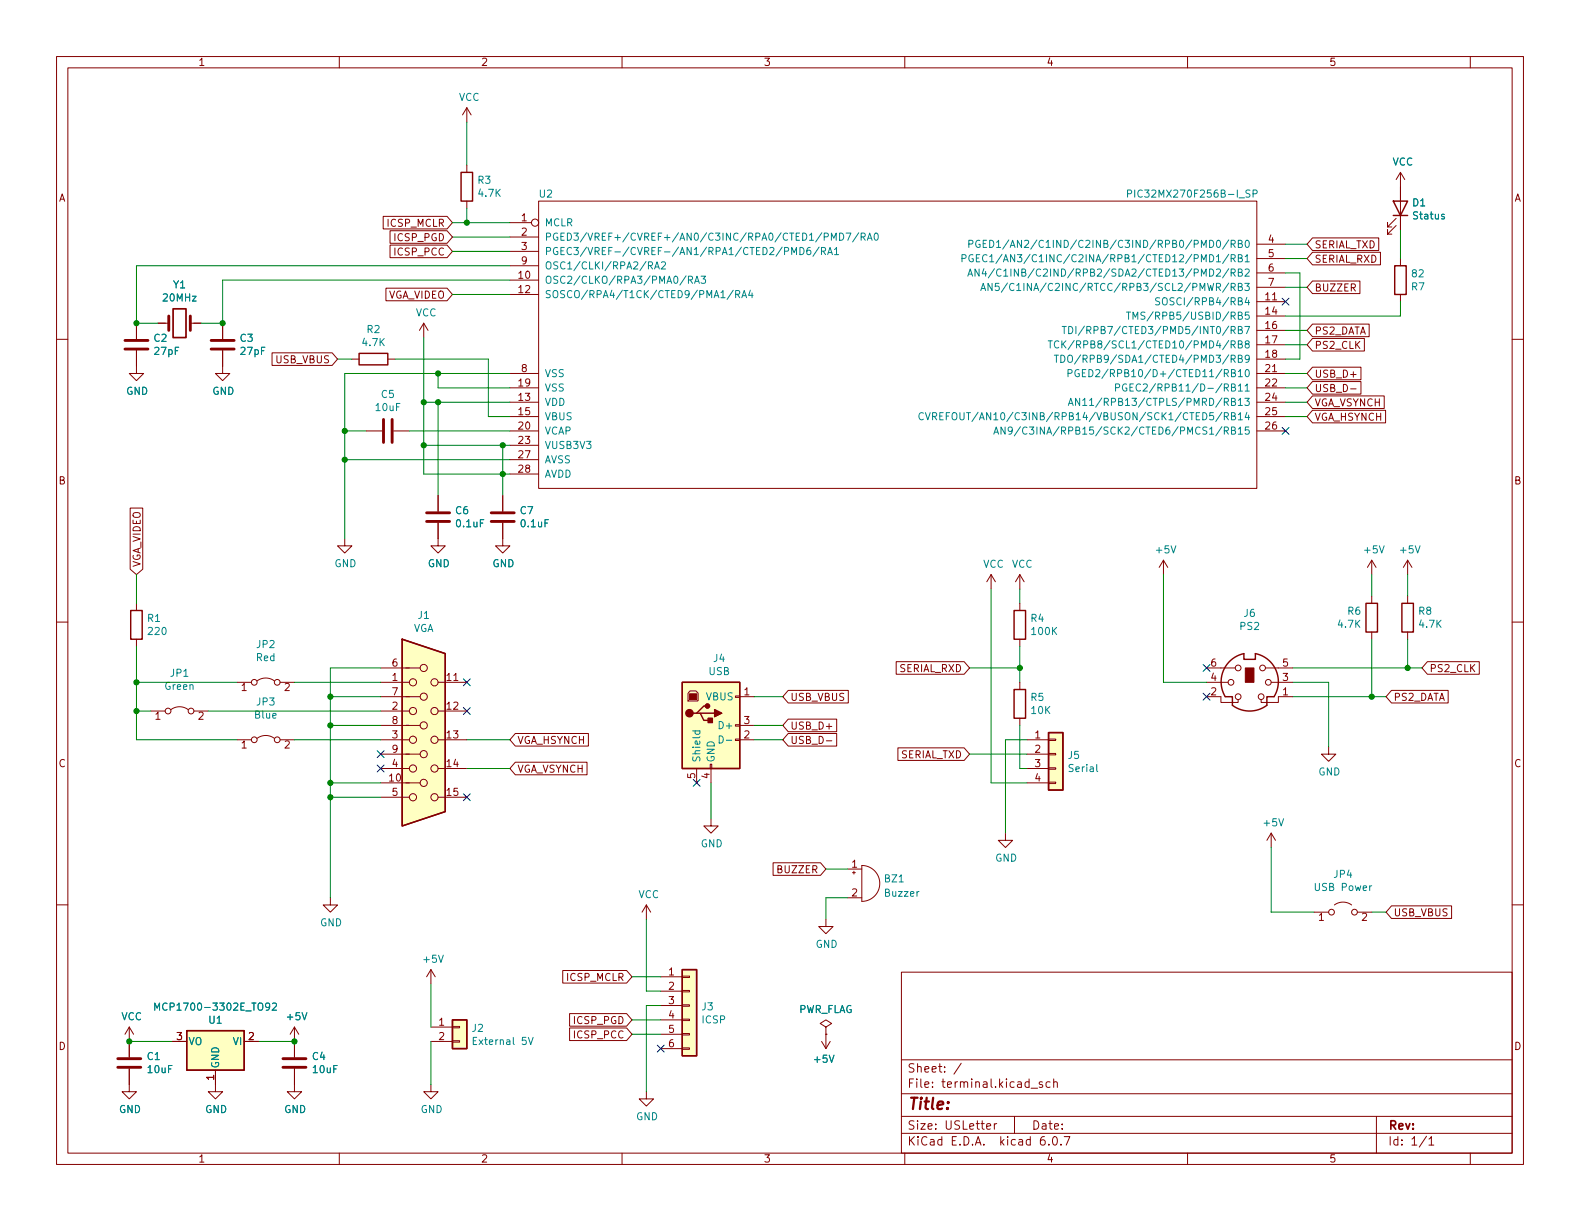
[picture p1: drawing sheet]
<svg xmlns="http://www.w3.org/2000/svg" width="279mm" height="216mm" viewBox="0 0 279 216" stroke-linecap="round" stroke-linejoin="round" font-family="sans-serif">
<g fill="none" stroke="#840000" stroke-width=".18">
<path d="M10 10h259.4v195.9h-259.4zM12 12h255.4v191.9h-255.4zM60 10v2M82.5 19.1l-.7 1.2M82.5 19.1v2.5M82.5 19.1l.8 1.2M110 10v2M160 10v2M210 10v2M260 10v2M67.8 38.3h11.3l.9 1.1-.9 1.1h-11.3zM82.5 29.2v1.3"/>
<path d="M82.5 35.6v1.2M90.2 39.4h3.8M95.2 35.6h127v50.8h-127zM246.9 39.9l-1.5 1.5v-.8v.8h.7M246.9 38.6l-1.5 1.5v-.7v.7h.7M247.6 30.5v10.1M247.6 30.5l-.7 1.3M247.6 30.5l.8 1.3M10 60h2M24.1 57.2v2.7M27.9 57.2h1.9M33.7 57.2h1.9"/>
<path d="M39.4 57.2v2.7M68.2 51h10.9l.9 1.1-.9 1.1h-10.9zM69 40.8h10.1l.9 1.1-.9 1.1h-10.1zM69 43.3h10.1l.9 1.2-.9 1.1h-10.1zM74.9 57.2l-.7 1.2M74.9 57.2v2.5M74.9 57.2l.8 1.2M90.2 49.5h5M90.2 52.1h5M90.2 41.9h5M90.2 44.5h5M90.2 47h5"/>
<path d="M222.2 53.3h5.1M222.2 55.9h5.1M222.2 58.4h5.1M222.2 43.2h5.1M222.2 45.7h5.1M222.2 48.3h5.1M222.2 50.8h5.1M232.1 49.7h8.4v2.2h-8.4l-1-1.1zM232.1 44.6h12v2.2h-12l-1-1.1zM232.1 57.3h10v2.2h-10l-1-1.1zM232.1 59.8h9.2v2.3h-9.2l-1-1.1zM232.1 42.1h11.7v2.2h-11.7l-1-1.1z"/>
<path d="M247.6 45.7v1.3M247.6 52.1v1.2M267.4 60h2M24.1 62v4h1.3l-1.3 1.3-1.2-1.3h1.2M39.4 62v4h1.2l-1.2 1.3-1.3-1.3h1.3M48.1 62.4h10.6l1 1.1-1 1.1h-10.6zM62.2 63.5h1.3M64.8 76.2h2.8M68.6 63.5h1.2M69.6 76.2h2.8M90.2 76.2h5M90.2 71.1h5"/>
<path d="M90.2 73.7h5M90.2 68.6h5M90.2 66h5M90.2 78.7h5M222.2 63.5h5.1M222.2 76.2h5.1M222.2 71.1h5.1M222.2 73.7h5.1M222.2 61h5.1M222.2 68.6h5.1M222.2 66h5.1M232.1 67.5h8.6v2.2h-8.6l-1-1.1z"/>
<path d="M232.1 64.9h8.6v2.3h-8.6l-1-1.2zM232.1 72.5h12.9v2.3h-12.9l-1-1.1zM232.1 70h12.7v2.2h-12.7l-1-1.1zM238.8 68.8h1M23 89.8h2.2v10.8l-1.1 1-1.1-1zM61 95.3v1.2h1.2l-1.2 1.3-1.3-1.3h1.3M77.5 92.5v4h1.2l-1.2 1.3-1.3-1.3h1.3M77.5 87.6v2.8M88.9 92.5v4h1.3l-1.3 1.3-1.3-1.3h1.3M88.9 87.6v2.8M90.2 81.3h5M90.2 83.8h5"/>
<path d="M205.7 99.1l-.7 1.2M205.7 99.1v2.5M205.7 99.1l.8 1.2M242.6 99.1v2.5M242.6 99.1l-.8 1.2M242.6 99.1l.7 1.2M248.9 99.1l-.7 1.2M248.9 99.1v2.5M248.9 99.1l.8 1.2M10 110h2M24.1 106.7v1.3M24.1 113v1.3"/>
<path d="M67.3 118.1h7M158.5 117h12l.9 1.1-.9 1.1h-12zM175.3 101.6l-.8 1.3M175.3 101.6v2.5M175.3 101.6l.7 1.3M180.3 101.6v2.5M180.3 106.7v1.3M180.3 113v1.3M180.3 101.6l-.7 1.3M180.3 101.6l.8 1.3M213.4 118.1h5M223.8 118.1h4.8"/>
<path d="M242.6 105.4v1.3M242.6 111.8v1.2M248.9 105.4v1.3M248.9 111.8v1.2M252.4 117h9.2v2.2h-9.2l-.9-1.1zM267.4 110h2M26.7 125.7h2.5M30.2 125.5a2.54 2.54 0 0 1 3.1 0M34.3 125.7h2.5M41.9 120.7h2.5M41.9 130.8h2.5M45.5 120.4a2.54 2.54 0 0 1 3 0"/>
<path d="M45.5 130.6a2.54 2.54 0 0 1 3 0M49.5 120.7h2.6M49.5 130.8h2.6M67.3 120.7h5.1M67.3 123.2h7M67.3 130.8h5.1M67.3 128.3h7M67.3 133.4h7M67.3 135.9h5.1M67.3 138.4h7M67.3 125.7h5.1M77.5 120.7h5"/>
<path d="M77.5 130.8h5M77.5 135.9h5M77.5 125.7h5M91.1 134.8h12.7v2.2h-12.7l-.9-1.1zM91.1 129.7h12.9v2.2h-12.9l-.9-1.1zM121.7 122.6l.3-.4h1.1l.3 .4v1.4h-1.7zM123.2 135.9v2.5M125.6 135.1h.3v.8h-.3zM125.7 135.9v2.5M130 130.7h.8v.2h-.8zM130 128.1h.8v.3h-.8zM130 123.1h.8v.2h-.8z"/>
<path d="M130.8 123.2h2.5M130.8 130.8h2.5M130.8 128.3h2.5M139.4 127.2h8.6v2.2h-8.6l-1-1.1zM139.4 129.7h8.6v2.2h-8.6l-1-1.1zM139.4 122.1h10.6v2.2h-10.6l-1-1.1zM146.1 131h1M158.8 132.2h11.7l.9 1.2-.9 1.1h-11.7zM180.3 120.7v1.2M180.3 127v1.3M181.6 130.8h3.8M181.6 133.4h3.8"/>
<path d="M181.6 135.9h3.8M181.6 138.4h3.8M185.4 138.3h1.3v.3h-1.3zM185.4 135.8h1.3v.2h-1.3zM185.4 133.2h1.3v.3h-1.3zM185.4 130.7h1.3v.2h-1.3zM213.4 123.2h2.5v1h3v-.5M213.4 120.7h3.8M224.8 120.7h3.8M228.6 123.2h-2.5v1h-3.1v-.5M234.9 132.1v1.3h1.3l-1.3 1.2-1.2-1.2h1.2M246.1 122.1h10v2.2h-10l-1-1.1z"/>
<path d="M10 160h2M58.4 158.8v1.2h1.3l-1.3 1.3-1.3-1.3h1.3M67.3 141h5.1M77.5 141h5M125.7 144.8v1.3h1.3l-1.3 1.2-1.2-1.2h1.2M136.7 152.6h8.4l.9 1.1-.9 1.1h-8.4zM149.9 153.7h2.5M149.9 158.8h2.5M150.7 154.3h.6M151 154.1v.5M152.4 153a3.2 3.2 0 0 1 3.2 3.2 3.2 3.2 0 0 1-3.2 3.2zM177.8 147.3v1.3h1.3l-1.3 1.3-1.3-1.3h1.3"/>
<path d="M224.8 147.3l-.8 1.3M224.8 147.3v2.6M224.8 147.3l.8 1.3M267.4 160h2M76.2 171.5l-.8 1.2M76.2 171.5v2.5M76.2 171.5l.8 1.2M99.5 171.6h11.3l1 1.1-1 1.1h-11.3zM100.7 179.2h10.1l1 1.1-1 1.2h-10.1zM114.3 160l-.8 1.3M114.3 160v2.6M114.3 160l.8 1.3"/>
<path d="M116.8 172.7h3.8M116.8 175.3h3.8M116.8 177.8h3.8M120.6 177.7h1.3v.2h-1.3zM120.6 175.1h1.3v.3h-1.3zM120.6 172.6h1.3v.2h-1.3zM146 162.6v1.2h1.3l-1.3 1.3-1.2-1.3h1.2M159.4 171.9h108v32h-108zM232.4 161.3h2.5M236 160a2.54 2.54 0 0 1 3 0M240 161.3h2.6M246.1 160.2h10.6v2.2h-10.6l-1-1.1z"/>
<path d="M22.9 189v4h1.2l-1.2 1.3-1.3-1.3h1.3M22.9 181.6l-.8 1.3M22.9 181.6v5.3M22.9 181.6l.7 1.3M30.5 184.2h2.5M38.1 189.2v3.8h1.3l-1.3 1.3-1.3-1.3h1.3M43.2 184.2h2.5M52.1 189v4h1.2l-1.2 1.3-1.3-1.3h1.3M52.1 181.6v5.3M52.1 181.6l-.8 1.3M52.1 181.6l.7 1.3M76.2 191.8v1.2h1.3l-1.3 1.3-1.3-1.3h1.3"/>
<path d="M76.2 184.2h3.8M76.2 181.6h3.8M80 184h1.3v.3h-1.3zM80 181.5h1.3v.2h-1.3zM100.7 181.8h10.1l1 1.1-1 1.1h-10.1zM114.3 193v1.3h1.3l-1.3 1.3-1.3-1.3h1.3M116.8 180.3h3.8M116.8 182.9h3.8M116.8 185.4h3.8M120.6 185.3h1.3v.2h-1.3zM120.6 182.8h1.3v.2h-1.3zM120.6 180.2h1.3v.3h-1.3z"/>
<path d="M145.3 184.2l.7 1.2M146 181.6l1.1-.6-1.1-.7-1 .7 1 .6v1.3M146 182.9h.1M146 182.9v2.5M146.8 184.2l-.8 1.2M159.4 197.4h108M159.4 193.4h108M159.4 187.4h108M170 188l-1.3 1.9M174.5 199.2l.7-.2-.1-.3h-.4l-.2 .2v.7h.6M175.8 198.7v1M176.3 198.7h-.3l-.2 .3"/>
<path d="M179.4 197.4v3M182.3 192.4h1.2M184.3 191.4l-.3-.1-.2 .2v.2l.5 .2v.3h-.5M185.7 191.4l-.4-.1-.3 .3v.4l.1 .2h.6M186.3 191.4l.2-.1 .4 .1 .1 .9M186.3 190.8v1.5M243.4 197.4v6.5M60 203.9v2M110 203.9v2M159.4 200.4h108M160 203.9v2M184.7 201a.59 .59 0 0 0-.7 .6v.6l.1 .2 .4 .1 .3-.2v-.5l-.1-.2-.4-.1-.3 .3"/>
<path d="M185.5 202.3v.2M186.3 201h.2a.81 .81 0 0 1 .6 .6 .81 .81 0 0 1-.3 .8l-.2 .1a.81 .81 0 0 1-.6-.6 .81 .81 0 0 1 .3-.9zM187.6 202.3v.2M188.2 201h1l-.7 1.5M210 203.9v2M252.3 200.9l-1.3 1.9M252.7 201.4l.4-.4v1.5M252.7 202.5h.8M260 203.9v2"/>
<circle cx="94.6" cy="39.4" r=".63"/>
<circle cx="74.9" cy="118.1" r=".63"/>
<circle cx="218.9" cy="118.1" r=".51"/>
<circle cx="223.3" cy="118.1" r=".51"/>
<circle cx="29.7" cy="125.7" r=".51"/>
<circle cx="33.8" cy="125.7" r=".51"/>
<circle cx="45" cy="120.7" r=".51"/>
<circle cx="45" cy="130.8" r=".51"/>
<circle cx="49" cy="120.7" r=".51"/>
<circle cx="49" cy="130.8" r=".51"/>
<circle cx="73" cy="130.8" r=".63"/>
<circle cx="73" cy="120.6" r=".63"/>
<circle cx="73" cy="125.7" r=".63"/>
<circle cx="73" cy="135.9" r=".63"/>
<circle cx="74.9" cy="128.3" r=".63"/>
<circle cx="74.9" cy="123.2" r=".63"/>
<circle cx="74.9" cy="133.3" r=".63"/>
<circle cx="74.9" cy="138.4" r=".63"/>
<circle cx="76.8" cy="130.8" r=".63"/>
<circle cx="76.8" cy="120.6" r=".63"/>
<circle cx="76.8" cy="125.7" r=".63"/>
<circle cx="76.8" cy="135.9" r=".63"/>
<circle cx="217.7" cy="120.7" r=".51"/>
<circle cx="218.9" cy="123.2" r=".51"/>
<circle cx="223" cy="123.2" r=".51"/>
<circle cx="224.3" cy="120.7" r=".51"/>
<circle cx="73" cy="141" r=".63"/>
<circle cx="76.8" cy="141" r=".63"/>
<circle cx="235.5" cy="161.3" r=".51"/>
<circle cx="239.5" cy="161.3" r=".51"/>
</g>
<g fill="none" stroke="#840000" stroke-width=".25">
<path d="M81.5 30.5h2.1v5.1h-2.1zM246.4 35.6h2.5l-1.3 2.5zM246.4 38.1h2.5M246.6 47h2.1v5.1h-2.1zM63.5 62.5h5.1v2h-5.1zM23.1 108h2v5h-2zM71.1 113l7.6 2.6v27.9l-7.6 2.6zM179.3 108h2.1v5h-2.1zM222 115.6a5 5 0 0 1 3.3 7.6h-1.3v1.5M222 115.6v1h-2v-1a5.1 5.1 0 0 0-3.3 7.6M241.6 106.7h2v5.1h-2zM247.9 106.7h2v5.1h-2z"/>
<path d="M120.6 120.7h10.2v15.2h-10.2zM123.2 126.1h.6l.7 1.3h1.2M123.8 126.1h2.6M125.1 124.8h-.6l-1.3 1.3h-.6M179.3 121.9h2.1v5.1h-2.1zM185.4 129.5h2.6v10.2h-2.6zM216.7 123.2h1.2v1.5a5.1 5.1 0 0 0 6.1 0M120.6 171.5h2.6v15.2h-2.6zM33 182.2h10.2v7h-10.2zM80 180.3h2.5v5.1h-2.5z"/>
</g>
<g fill="none" stroke="#840000" stroke-width=".51">
<path d="M29.8 55.9v2.5M33.7 55.9v2.5M22.1 61.7h4.1M22.1 60.2h4.1M37.3 61.7h4.1M37.3 60.2h4.1M67.8 74.2v4M69.3 74.2v4M75.4 92.2h4.1M75.4 90.7h4.1M86.9 92.2h4M86.9 90.7h4"/>
<path d="M20.8 188.7h4.1M20.8 187.2h4.1M50 188.7h4.1M50 187.2h4.1"/>
</g>
<g fill="#840000" stroke="#840000" stroke-width=".18">
<path d="M220.2 118.1h1.5v2.6h-1.5z"/>
<path d="M121.9 122.7h1.3v1h-1.3z"/>
</g>
<g fill="#ffffc2" stroke="#ffffc2" stroke-width=".18">
<path d="M120.6 120.7h10.2v15.2h-10.2z"/>
<path d="M185.4 129.5h2.6v10.2h-2.6z"/>
<path d="M120.6 171.5h2.6v15.2h-2.6z"/>
<path d="M71.1 113l7.6 2.6v27.9l-7.6 2.6z"/>
<path d="M33 182.2h10.2v7h-10.2z"/>
<path d="M80 180.3h2.5v5.1h-2.5z"/>
</g>
<g fill="#840000" stroke="#840000" stroke-width=".25">
<path d="M126.4 125.5l1.2 .6-1.2 .6z"/>
<path d="M125.2 127h.8v.8h-.8z"/>
<circle cx="121.9" cy="126.1" r=".63"/>
<circle cx="125.1" cy="124.8" r=".38"/>
</g>
<g fill="none" stroke="#008484" stroke-width=".18">
<path d="M199.4 34.3l.6-.1 .1-.2v-.3l-.7-.1v1.3M221.6 34.3l.6-.1 .1-.2-.1-.3-.6-.1v1.3M114.7 47l.6-.1 .1-.2-.1-.3-.6-.1v1.3M115 47l.4 .6M115.8 47.6l.4-1.3 .4 1.3M115.9 47.2h.6M117 46.4l.4-.1 .3 .4-.8 .9h.8M121.3 48.8l-1.1 1.6M121.7 49.5l.6-.1 .2-.1-.1-.3-.7-.2v1.3M122 49.5l.5 .6M122.8 50.1l.5-1.3 .4 1.3M123 49.7h.6"/>
<path d="M124 48.8h.8l-.5 .5 .4 .1v.6l-.2 .1-.5-.1M129.7 51.3l-1.1 1.6M130.1 52h.6l.1-.2v-.3l-.7-.1v1.2M130.4 52l.4 .6M131.2 52.6l.4-1.2 .4 1.2M131.3 52.3h.6M132.7 51.3l-.3 .9h.8M133 51.8v.8M140 45v-1.2l.4 .9 .5-.9v1.2M141.5 43.8a.64 .64 0 0 1 .7 .6 .64 .64 0 0 1-.7 .6zM143.3 43.8h-.4a.86 .86 0 0 0 0 1.2l.4-.1 .1-.4-.2-.3-.4 .1-.1 .2M144.8 43.7l-1 1.6"/>
<path d="M145.3 44.4h.6l.1-.2-.1-.3-.6-.1v1.2M145.6 44.4l.4 .6M146.4 45l.4-1.2 .4 1.2M146.5 44.7h.6M147 42.5v-1.3l.4 .9 .5-.9v1.3M147.6 44.1l.3-.3v1.2M147.6 45h.7M148.5 41.2a.64 .64 0 0 1 .7 .6 .64 .64 0 0 1-.7 .7zM149.6 41.2h.9l-.6 1.3M151.9 41.2l-1.1 1.6M152.3 41.9l.6-.1 .1-.2-.1-.3-.6-.1v1.3M152.6 41.9l.4 .6"/>
<path d="M153.4 42.5l.4-1.3 .4 1.3M153.5 42.1h.6M154.7 41.3l.2-.1a.68 .68 0 0 1 .4 .6 .68 .68 0 0 1-.4 .7l-.2-.1-.1-.4zM170.1 45.7l.6-.1 .1-.2v-.3l-.7-.1v1.3M171.1 48.8l.5-1.2 .4 1.2M171.3 48.5h.6M171.3 43.1h.6l.2-.2-.1-.3-.7-.1v1.3M172.1 45.1a.59 .59 0 0 0-.8 .6 .59 .59 0 0 0 .8 .5v-.4h-.2M172.7 45.6h.4M173.1 47.6v1.2l-.7-1.2v1.2M173.3 42.5a.59 .59 0 0 0-.8 .6 .59 .59 0 0 0 .8 .6v-.5h-.2M173.3 45h-.6v1.3h.6"/>
<path d="M173.4 51.4l.5-1.3 .4 1.3M173.6 51h.6M173.9 43.1h.4M174 47.5l-.3 .9h.8M174.3 48v.8M174.5 42.5h-.6v1.3h.6M174.5 45.1a.6 .6 0 0 0-.8 .5 .6 .6 0 0 0 .6 .7l.2-.1M175 42.5a.64 .64 0 0 1 .7 .6 .64 .64 0 0 1-.7 .7zM175 45.4l.4-.4v1.3M175 46.3h.7M175.4 50.1v1.3l-.7-1.3v1.3M175.9 47.5l-1.1 1.6"/>
<path d="M176.2 42.8l.4-.3v1.3M176.2 43.8h.7M176.6 50.1h-.6v.6l.2-.1h.4l.1 .2-.1 .5-.1 .1-.5-.1M177 47.7a.6 .6 0 0 0-.8 .4 .6 .6 0 0 0 .6 .7l.2-.1M177.2 45l-1.1 1.6M177.5 47.9l.4-.3v1.2M177.5 48.8h.7M178.2 50l-1.1 1.7M178.4 42.4l-1.1 1.7M178.6 43.8l.5-1.3 .4 1.3M179.3 50.2a.6 .6 0 0 0-.8 .4 .6 .6 0 0 0 .6 .8l.2-.1M187.8 57.7h.8"/>
<path d="M188.2 57.7v1.3M189 57.7a.64 .64 0 0 1 .7 .7 .64 .64 0 0 1-.7 .6zM190.3 57.7v1.3M191.8 57.7l-1.1 1.6M192.2 58.4l.6-.1 .1-.2v-.3l-.7-.1v1.3M192.5 58.4l.4 .6M199.2 55.2h.7M199.6 55.2v1.3M200.4 56.5v-1.3l.4 .9 .4-.9v1.3M205.1 52.7l-.5-.1-.2 .2v.3l.6 .3 .1 .3-.3 .2h-.5M205.6 52.8l.3-.2a.43 .43 0 0 1 .5 .5v.4a.42 .42 0 0 1-.4 .4 .42 .42 0 0 1-.4-.4zM163.3 73.1a.6 .6 0 0 0-.9 .4 .6 .6 0 0 0 .6 .7l.3-.1"/>
<path d="M163.6 73l.5 1.2 .4-1.2M164.9 73.6h.6l.1-.2v-.3l-.7-.1v1.2M165.2 73.6l.4 .6M166.2 73.6h.4M166.8 73h-.6v1.2h.6M167.3 73.6h.5M167.9 73h-.6v1.2M168.4 73.1l.3-.1a.43 .43 0 0 1 .5 .4v.4a.42 .42 0 0 1-.4 .5 .42 .42 0 0 1-.4-.5zM175.7 76.8l.5-1.3 .4 1.3M175.9 76.4h.6M177.7 75.5v1.3l-.7-1.3v1.3M179 76l-.2 .3h-.3l-.2-.3 .1-.4 .4-.1 .1 .1a.84 .84 0 0 1-.3 1.2h-.2"/>
<path d="M180.5 75.4l-1.1 1.7M181.6 75.6a.6 .6 0 0 0-.8 .4 .6 .6 0 0 0 .6 .8l.2-.1M185.4 60.3h.7M185.7 60.3v1.2M186.4 62.8h.8M186.8 62.8v1.3M187.2 60.4a.6 .6 0 0 0-.8 .4 .6 .6 0 0 0 .6 .7l.2-.1M187.6 62.8a.64 .64 0 0 1 .7 .6 .64 .64 0 0 1-.7 .7zM187.8 60.3v1.2M188 60.8l.5 .7M188.5 60.3l-.7 .7M188.9 66l.6-.1 .1-.1-.1-.3-.6-.2v1.3"/>
<path d="M188.9 71.7l.4-1.3 .5 1.3M189 62.9l.1-.1a.43 .43 0 0 1 .5 .4v.5a.42 .42 0 0 1-.4 .4 .42 .42 0 0 1-.4-.4v-.5zM189 71.3h.6M190 60.2l-1.1 1.6M190.8 65.4a.59 .59 0 0 0-.7 .6 .59 .59 0 0 0 .7 .6l.1-.5h-.3M190.9 70.4v1.3l-.7-1.3v1.3M191.1 62.7l-1.1 1.7M191.4 65.9h.4M191.5 70.8l.3-.4v1.3M191.5 71.7h.7M192 65.3h-.6v1.3h.6M192.6 65.3a.64 .64 0 0 1 .7 .7 .64 .64 0 0 1-.7 .6z"/>
<path d="M192.7 70.8l.3-.4v1.3M192.7 71.7h.7M197.3 68.5h.6l.1-.2-.1-.3-.6-.1v1.3M199.2 67.9a.59 .59 0 0 0-.7 .6 .59 .59 0 0 0 .7 .6l.1-.5h-.3M199.8 68.5h.4M200.4 67.9h-.6v1.3h.6M201.7 68a.6 .6 0 0 0-.9 .4 .6 .6 0 0 0 .6 .8l.3-.2M122.5 129.2h1.3M123 129.2l-.1 .4 .3 .2 .5-.1v-.5M127.2 130.1a.64 .64 0 0 1 .7 .6 .64 .64 0 0 1-.7 .7zM128.4 130.9h1M242.6 156.6l-.4 .3"/>
<path d="M27.4 178.6v-1.2l.4 .9 .4-.9v1.2M48.2 177.5l.5-.1 .2 .3-.8 .9h.8M93.4 183.4l.5 1.3 .4-1.3"/>
</g>
<path d="M30.6 54.6h2.3v5.1h-2.3z" fill="none" stroke="#840000" stroke-width=".3"/>
<g fill="none" stroke="#008400" stroke-width=".18">
<path d="M80 39.4h10.2M82.5 21.6v7.6M82.5 36.8v2.6M74.9 59.7v24.1h15.3M80 44.5h10.2M80 41.9h10.2M80 52.1h10.2M90.2 47h-66.1v10.2h3.8M90.2 49.5h-50.8v7.7h-3.8M227.3 48.3h2.6v15.2h-2.6M227.3 45.7h3.8M227.3 43.2h3.8"/>
<path d="M227.3 58.4h3.8M227.3 50.8h3.8M247.6 40.6v5.1M247.6 53.3v2.6h-20.3M59.7 63.5h2.5M61 76.2h3.8M69.8 63.5h16.6v10.2h3.8M72.4 76.2h17.8M74.9 71.1h15.3M74.9 78.7h15.3M77.5 66v2.6h12.7M77.5 71.1v16.5"/>
<path d="M88.9 78.7v8.9M90.2 66h-29.2v29.3M227.3 68.6h3.8M227.3 66h3.8M227.3 71.1h3.8M227.3 73.7h3.8M227.3 61h3.8M61 81.3h29.2M24.1 101.6v5.1M24.1 114.3v16.5h17.8M67.3 118.1h-8.9v40.7M171.4 118.1h8.9"/>
<path d="M175.3 104.1v34.3h6.3M180.3 104.1v2.6M180.3 114.3v6.4M205.7 101.6v19.1h7.7M228.6 118.1h22.9M242.6 101.6v3.8M242.6 113v10.2M248.9 101.6v3.8M248.9 113v5.1M24.1 120.7h17.8M24.1 125.7h2.6M36.8 125.7h30.5"/>
<path d="M52.1 130.8h15.2M52.1 120.7h15.2M58.4 138.4h8.9M58.4 128.3h8.9M58.4 123.2h8.9M82.5 130.8h7.7M82.5 135.9h7.7M125.7 138.4v6.4M133.3 130.8h5.1M133.3 128.3h5.1M133.3 123.2h5.1M171.4 133.4h10.2"/>
<path d="M180.3 128.3v7.6h1.3M181.6 130.8h-3.8v16.5M228.6 120.7h6.3v11.4M228.6 123.2h16.5M58.4 141h8.9M146 153.7h3.9M149.9 158.8h-3.9v3.8M224.8 149.9v11.4h7.6M76.2 174v7.6M111.8 172.7h5M114.3 162.6v12.7h2.5M116.8 177.8h-2.5v15.2"/>
<path d="M242.6 161.3h2.5M22.9 184.2h7.6M45.7 184.2h6.4M76.2 184.2v7.6M111.8 180.3h5M111.8 182.9h5"/>
</g>
<g fill="none" stroke="#000084" stroke-width=".18">
<path d="M226.7 52.7l1.2 1.2M227.9 52.7l-1.2 1.2M226.7 75.6l1.2 1.2M227.9 75.6l-1.2 1.2M212.8 117.5l1.2 1.2M214 117.5l-1.2 1.2M66.7 132.7l1.2 1.3M66.7 135.3l1.2 1.2M67.9 132.7l-1.2 1.3M67.9 135.3l-1.2 1.2M81.9 125.1l1.3 1.2M81.9 120l1.3 1.3"/>
<path d="M83.2 120l-1.3 1.3M83.2 125.1l-1.3 1.2M122.6 137.8l1.2 1.2M123.8 137.8l-1.2 1.2M212.8 122.6l1.2 1.2M214 122.6l-1.2 1.2M81.9 140.4l1.3 1.2M83.2 140.4l-1.3 1.2M116.2 184.8l1.2 1.2M117.4 184.8l-1.2 1.2"/>
</g>
<g fill="#008400" stroke="#008400" stroke-width=".18">
<circle cx="88.9" cy="83.8" r=".46"/>
<circle cx="88.9" cy="78.7" r=".46"/>
<circle cx="180.3" cy="118.1" r=".46"/>
<circle cx="24.1" cy="125.7" r=".46"/>
<circle cx="24.1" cy="120.7" r=".46"/>
<circle cx="61" cy="76.2" r=".46"/>
<circle cx="61" cy="81.3" r=".46"/>
<circle cx="74.9" cy="71.1" r=".46"/>
<circle cx="74.9" cy="78.7" r=".46"/>
<circle cx="242.6" cy="123.2" r=".46"/>
<circle cx="248.9" cy="118.1" r=".46"/>
<circle cx="77.5" cy="66" r=".46"/>
<circle cx="82.5" cy="39.4" r=".46"/>
<circle cx="77.5" cy="71.1" r=".46"/>
<circle cx="24.1" cy="57.2" r=".46"/>
<circle cx="39.4" cy="57.2" r=".46"/>
<circle cx="52.1" cy="184.2" r=".46"/>
<circle cx="58.4" cy="128.3" r=".46"/>
<circle cx="58.4" cy="138.4" r=".46"/>
<circle cx="58.4" cy="141" r=".46"/>
<circle cx="58.4" cy="123.2" r=".46"/>
<circle cx="22.9" cy="184.2" r=".46"/>
</g>
<text font-size="2.8" fill="#840000" x="160.4" y="196.2">Title:</text>
<g font-size="2.1" fill="#840000">
<text x="160.4" y="189.7">Sheet: /</text>
<text x="160.4" y="192.4">File: terminal.kicad_sch</text>
<text x="160.4" y="202.5">KiCad E.D.A. kicad 6.0.7</text>
<text x="160.4" y="199.7">Size: USLetter</text>
<text x="182.4" y="199.7">Date:</text>
<text x="245.4" y="199.7">Rev:</text>
<text x="245.4" y="202.5">Id: 1/1</text>
</g>
<g font-size="1.8" fill="#840000">
<text x="35" y="11.6">1</text>
<text x="85" y="11.6">2</text>
<text x="135" y="11.6">3</text>
<text x="185" y="11.6">4</text>
<text x="235" y="11.6">5</text>
<text x="10.3" y="35.6">A</text>
<text x="267.7" y="35.6">A</text>
<text x="68.5" y="40.1">ICSP_MCLR</text>
<text x="92.2" y="39.1">1</text>
<text x="92.2" y="41.7">2</text>
<text x="69.8" y="42.6">ICSP_PGD</text>
<text x="69.9" y="45.2">ICSP_PCC</text>
<text x="92.2" y="44.2">3</text>
<text x="92.2" y="46.7">9</text>
<text x="224.3" y="42.9">4</text>
<text x="224.3" y="45.5">5</text>
<text x="232.4" y="46.4">SERIAL_RXD</text>
<text x="232.4" y="43.9">SERIAL_TXD</text>
<text x="68.4" y="52.8">VGA_VIDEO</text>
<text x="91.7" y="49.3">10</text>
<text x="91.7" y="51.8">12</text>
<text x="223.8" y="53.1">11</text>
<text x="224.3" y="48">6</text>
<text x="224.3" y="50.5">7</text>
<text x="232.4" y="51.5">BUZZER</text>
<text x="223.8" y="55.6">14</text>
<text x="223.8" y="58.2">16</text>
<text x="232.4" y="59.1">PS2_DATA</text>
<text x="48.8" y="64.2">USB_VBUS</text>
<text x="92.2" y="65.8">8</text>
<text x="223.8" y="60.7">17</text>
<text x="223.8" y="63.2">18</text>
<text x="223.8" y="65.8">21</text>
<text x="232.4" y="61.7">PS2_CLK</text>
<text x="91.7" y="70.9">13</text>
<text x="91.7" y="68.3">19</text>
<text x="223.8" y="68.3">22</text>
<text x="223.8" y="70.9">24</text>
<text x="232.4" y="69.3">USB_D-</text>
<text x="232.4" y="66.8">USB_D+</text>
<text x="232.4" y="71.8">VGA_VSYNCH</text>
<text x="91.7" y="73.4">15</text>
<text x="91.7" y="75.9">20</text>
<text x="223.8" y="73.4">25</text>
<text x="223.8" y="75.9">26</text>
<text x="232.4" y="74.4">VGA_HSYNCH</text>
<text x="91.7" y="78.5">23</text>
<text x="91.7" y="81">27</text>
<text x="91.7" y="83.6">28</text>
<text x="10.3" y="85.7">B</text>
<text x="267.7" y="85.7">B</text>
<text x="24.9" y="100.3" transform="rotate(-90 24.9 100.3)">VGA_VIDEO</text>
<text x="69.4" y="117.9">6</text>
<text x="159" y="118.8">SERIAL_RXD</text>
<text x="214.1" y="117.9">6</text>
<text x="226.8" y="117.9">5</text>
<text x="252.7" y="118.8">PS2_CLK</text>
<text x="42.7" y="122.2">1</text>
<text x="50.3" y="122.2">2</text>
<text x="69.4" y="120.4">1</text>
<text x="69.4" y="125.5">2</text>
<text x="69.4" y="122.9">7</text>
<text x="79" y="120.4">11</text>
<text x="79" y="125.5">12</text>
<text x="131.6" y="122.9">1</text>
<text x="139.7" y="123.9">USB_VBUS</text>
<text x="214.1" y="122.9">2</text>
<text x="214.1" y="120.4">4</text>
<text x="226.8" y="122.9">1</text>
<text x="226.8" y="120.4">3</text>
<text x="246.4" y="123.9">PS2_DATA</text>
<text x="27.4" y="127.3">1</text>
<text x="35.1" y="127.3">2</text>
<text x="69.4" y="130.6">3</text>
<text x="69.4" y="128">8</text>
<text x="79" y="130.6">13</text>
<text x="91.4" y="131.5">VGA_HSYNCH</text>
<text x="131.6" y="130.6">2</text>
<text x="131.6" y="128">3</text>
<text x="139.7" y="129">USB_D+</text>
<text x="139.7" y="131.5">USB_D-</text>
<text x="183" y="130.6">1</text>
<text x="10.3" y="135.6">C</text>
<text x="42.7" y="132.3">1</text>
<text x="50.3" y="132.3">2</text>
<text x="69.4" y="135.6">4</text>
<text x="69.4" y="133.1">9</text>
<text x="79" y="135.6">14</text>
<text x="91.4" y="136.6">VGA_VSYNCH</text>
<text x="122.9" y="137.7" transform="rotate(-90 122.9 137.7)">5</text>
<text x="125.5" y="137.7" transform="rotate(-90 125.5 137.7)">4</text>
<text x="159.2" y="134.1">SERIAL_TXD</text>
<text x="183" y="133.1">2</text>
<text x="183" y="135.6">3</text>
<text x="267.7" y="135.6">C</text>
<text x="68.9" y="138.2">10</text>
<text x="69.4" y="140.7">5</text>
<text x="79" y="140.7">15</text>
<text x="183" y="138.2">4</text>
<text x="137.6" y="154.4">BUZZER</text>
<text x="150.6" y="153.4">1</text>
<text x="150.6" y="158.5">2</text>
<text x="233.2" y="162.8">1</text>
<text x="240.8" y="162.8">2</text>
<text x="246.4" y="162">USB_VBUS</text>
<text x="100.3" y="173.4">ICSP_MCLR</text>
<text x="118.3" y="172.5">1</text>
<text x="118.3" y="175">2</text>
<text x="118.3" y="177.5">3</text>
<text x="10.3" y="185.7">D</text>
<text x="31.3" y="183.9">3</text>
<text x="44" y="183.9">2</text>
<text x="77.6" y="181.4">1</text>
<text x="77.6" y="183.9">2</text>
<text x="101.5" y="181.1">ICSP_PGD</text>
<text x="101.6" y="183.6">ICSP_PCC</text>
<text x="118.3" y="180.1">4</text>
<text x="118.3" y="182.6">5</text>
<text x="118.3" y="185.2">6</text>
<text x="267.7" y="185.7">D</text>
<text x="37.8" y="191" transform="rotate(-90 37.8 191)">1</text>
<text x="35" y="205.6">1</text>
<text x="85" y="205.6">2</text>
<text x="135" y="205.6">3</text>
<text x="185" y="205.6">4</text>
<text x="235" y="205.6">5</text>
</g>
<g font-size="1.8" fill="#008484">
<text x="81.1" y="17.8">VCC</text>
<text x="246.2" y="29.3">VCC</text>
<text x="84.5" y="32.5">R3</text>
<text x="84.7" y="34.8">4.7K</text>
<text x="95.4" y="34.9">U2</text>
<text x="200.7" y="34.9">PIC32MX270F256B-I_SP</text>
<text x="96.3" y="40">MCLR</text>
<text x="249.8" y="36.5">D1</text>
<text x="250" y="38.8">Status</text>
<text x="96.3" y="42.5">PGED3/VREF+/CVREF+/AN0/C3INC/RPA0/CTED1/PMD7/RA0</text>
<text x="96.3" y="45.1">PGEC3/VREF-/CVREF-/AN1/RPA1/CTED2/PMD6/RA1</text>
<text x="96.3" y="47.6">OSC1/CLKI/RPA2/RA2</text>
<text x="177.7" y="46.4">PGEC1/AN3/C1INC/C2INA/RPB1/CTED12/PMD1/RB1</text>
<text x="179.2" y="43.8">PGED1/AN2/C1IND/C2INB/C3IND/RPB0/PMD0/RB0</text>
<text x="28.9" y="53.3">20MHz</text>
<text x="30.7" y="51">Y1</text>
<text x="96.3" y="50.2">OSC2/CLKO/RPA3/PMA0/RA3</text>
<text x="96.3" y="52.7">SOSCO/RPA4/T1CK/CTED9/PMA1/RA4</text>
<text x="179" y="48.9">AN4/C1INB/C2IND/RPB2/SDA2/CTED13/PMD2/RB2</text>
<text x="180.4" y="51.4">AN5/C1INA/C2INC/RTCC/RPB3/SCL2/PMWR/RB3</text>
<text x="206.5" y="54">SOSCI/RPB4/RB4</text>
<text x="249.6" y="51.3">R7</text>
<text x="249.7" y="49">82</text>
<text x="64.9" y="58.9">R2</text>
<text x="73.5" y="55.9">VCC</text>
<text x="193.1" y="59.1">TDI/RPB7/CTED3/PMD5/INT0/RB7</text>
<text x="202.3" y="56.5">TMS/RPB5/USBID/RB5</text>
<text x="27.2" y="60.4">C2</text>
<text x="27.4" y="62.7">27pF</text>
<text x="42.5" y="60.4">C3</text>
<text x="42.6" y="62.7">27pF</text>
<text x="64.2" y="61.2">4.7K</text>
<text x="190.7" y="61.6">TCK/RPB8/SCL1/CTED10/PMD4/RB8</text>
<text x="191.4" y="64.1">TDO/RPB9/SDA1/CTED4/PMD3/RB9</text>
<text x="22.3" y="69.8">GND</text>
<text x="37.5" y="69.8">GND</text>
<text x="67.4" y="70.4">C5</text>
<text x="96.3" y="71.8">VDD</text>
<text x="96.3" y="69.2">VSS</text>
<text x="96.3" y="66.7">VSS</text>
<text x="193.5" y="71.8">AN11/RPB13/CTPLS/PMRD/RB13</text>
<text x="194" y="66.7">PGED2/RPB10/D+/CTED11/RB10</text>
<text x="201.7" y="69.2">PGEC2/RPB11/D-/RB11</text>
<text x="66.5" y="72.7">10uF</text>
<text x="96.3" y="74.3">VBUS</text>
<text x="96.3" y="76.8">VCAP</text>
<text x="169.9" y="74.3">CVREFOUT/AN10/C3INB/RPB14/VBUSON/SCK1/CTED5/RB14</text>
<text x="182.6" y="76.8">AN9/C3INA/RPB15/SCK2/CTED6/PMCS1/RB15</text>
<text x="96.3" y="79.4">VUSB3V3</text>
<text x="96.3" y="81.9">AVSS</text>
<text x="96.3" y="84.5">AVDD</text>
<text x="80.6" y="90.9">C6</text>
<text x="80.8" y="93.2">0.1uF</text>
<text x="92" y="90.9">C7</text>
<text x="92.2" y="93.2">0.1uF</text>
<text x="59.1" y="100.3">GND</text>
<text x="75.6" y="100.3">GND</text>
<text x="87.1" y="100.3">GND</text>
<text x="173.8" y="100.4">VCC</text>
<text x="178.9" y="100.4">VCC</text>
<text x="204.5" y="97.8">+5V</text>
<text x="241.4" y="97.8">+5V</text>
<text x="247.7" y="97.8">+5V</text>
<text x="26.1" y="110">R1</text>
<text x="26.3" y="112.3">220</text>
<text x="73" y="111.7">VGA</text>
<text x="73.9" y="109.4">J1</text>
<text x="182.3" y="110">R4</text>
<text x="182.5" y="112.3">100K</text>
<text x="219.3" y="111.4">PS2</text>
<text x="220" y="109.1">J6</text>
<text x="236.7" y="111">4.7K</text>
<text x="238.3" y="108.7">R6</text>
<text x="250.9" y="108.7">R8</text>
<text x="251.1" y="111">4.7K</text>
<text x="30.2" y="119.7">JP1</text>
<text x="45.3" y="116.9">Red</text>
<text x="45.4" y="114.6">JP2</text>
<text x="125.3" y="119.4">USB</text>
<text x="126.2" y="117">J4</text>
<text x="29.2" y="122">Green</text>
<text x="45.4" y="124.7">JP3</text>
<text x="124.9" y="123.8">VBUS</text>
<text x="182.3" y="123.9">R5</text>
<text x="45.1" y="127.1">Blue</text>
<text x="127.5" y="128.9">D+</text>
<text x="182.4" y="126.2">10K</text>
<text x="123.8" y="134.9" transform="rotate(-90 123.8 134.9)">Shield</text>
<text x="126.4" y="134.9" transform="rotate(-90 126.4 134.9)">GND</text>
<text x="188.9" y="134.2">J5</text>
<text x="189.1" y="136.5">Serial</text>
<text x="233.1" y="137.1">GND</text>
<text x="123.9" y="149.8">GND</text>
<text x="223.6" y="146.1">+5V</text>
<text x="176" y="152.3">GND</text>
<text x="235.9" y="155.2">JP4</text>
<text x="112.9" y="158.8">VCC</text>
<text x="156.5" y="156">BZ1</text>
<text x="156.6" y="158.5">Buzzer</text>
<text x="232.7" y="157.5">USB Power</text>
<text x="56.6" y="163.8">GND</text>
<text x="144.2" y="167.6">GND</text>
<text x="75" y="170.2">+5V</text>
<text x="28.6" y="178.7">MCP1700-3302E_TO92</text>
<text x="124.1" y="178.6">J3</text>
<text x="141.1" y="179.1">PWR_FLAG</text>
<text x="21.4" y="180.4">VCC</text>
<text x="33.3" y="184.8">VO</text>
<text x="37" y="181">U1</text>
<text x="41.3" y="184.8">VI</text>
<text x="50.9" y="180.4">+5V</text>
<text x="83.5" y="182.4">J2</text>
<text x="84.1" y="184.8">External 5V</text>
<text x="124.1" y="180.9">ICSP</text>
<text x="26" y="187.4">C1</text>
<text x="26.2" y="189.7">10uF</text>
<text x="38.7" y="189" transform="rotate(-90 38.7 189)">GND</text>
<text x="55.3" y="187.4">C4</text>
<text x="55.4" y="189.7">10uF</text>
<text x="144.1" y="187.9">+5V</text>
<text x="21" y="196.8">GND</text>
<text x="36.3" y="196.8">GND</text>
<text x="50.2" y="196.8">GND</text>
<text x="74.4" y="196.8">GND</text>
<text x="112.5" y="198.1">GND</text>
</g>
</svg>
